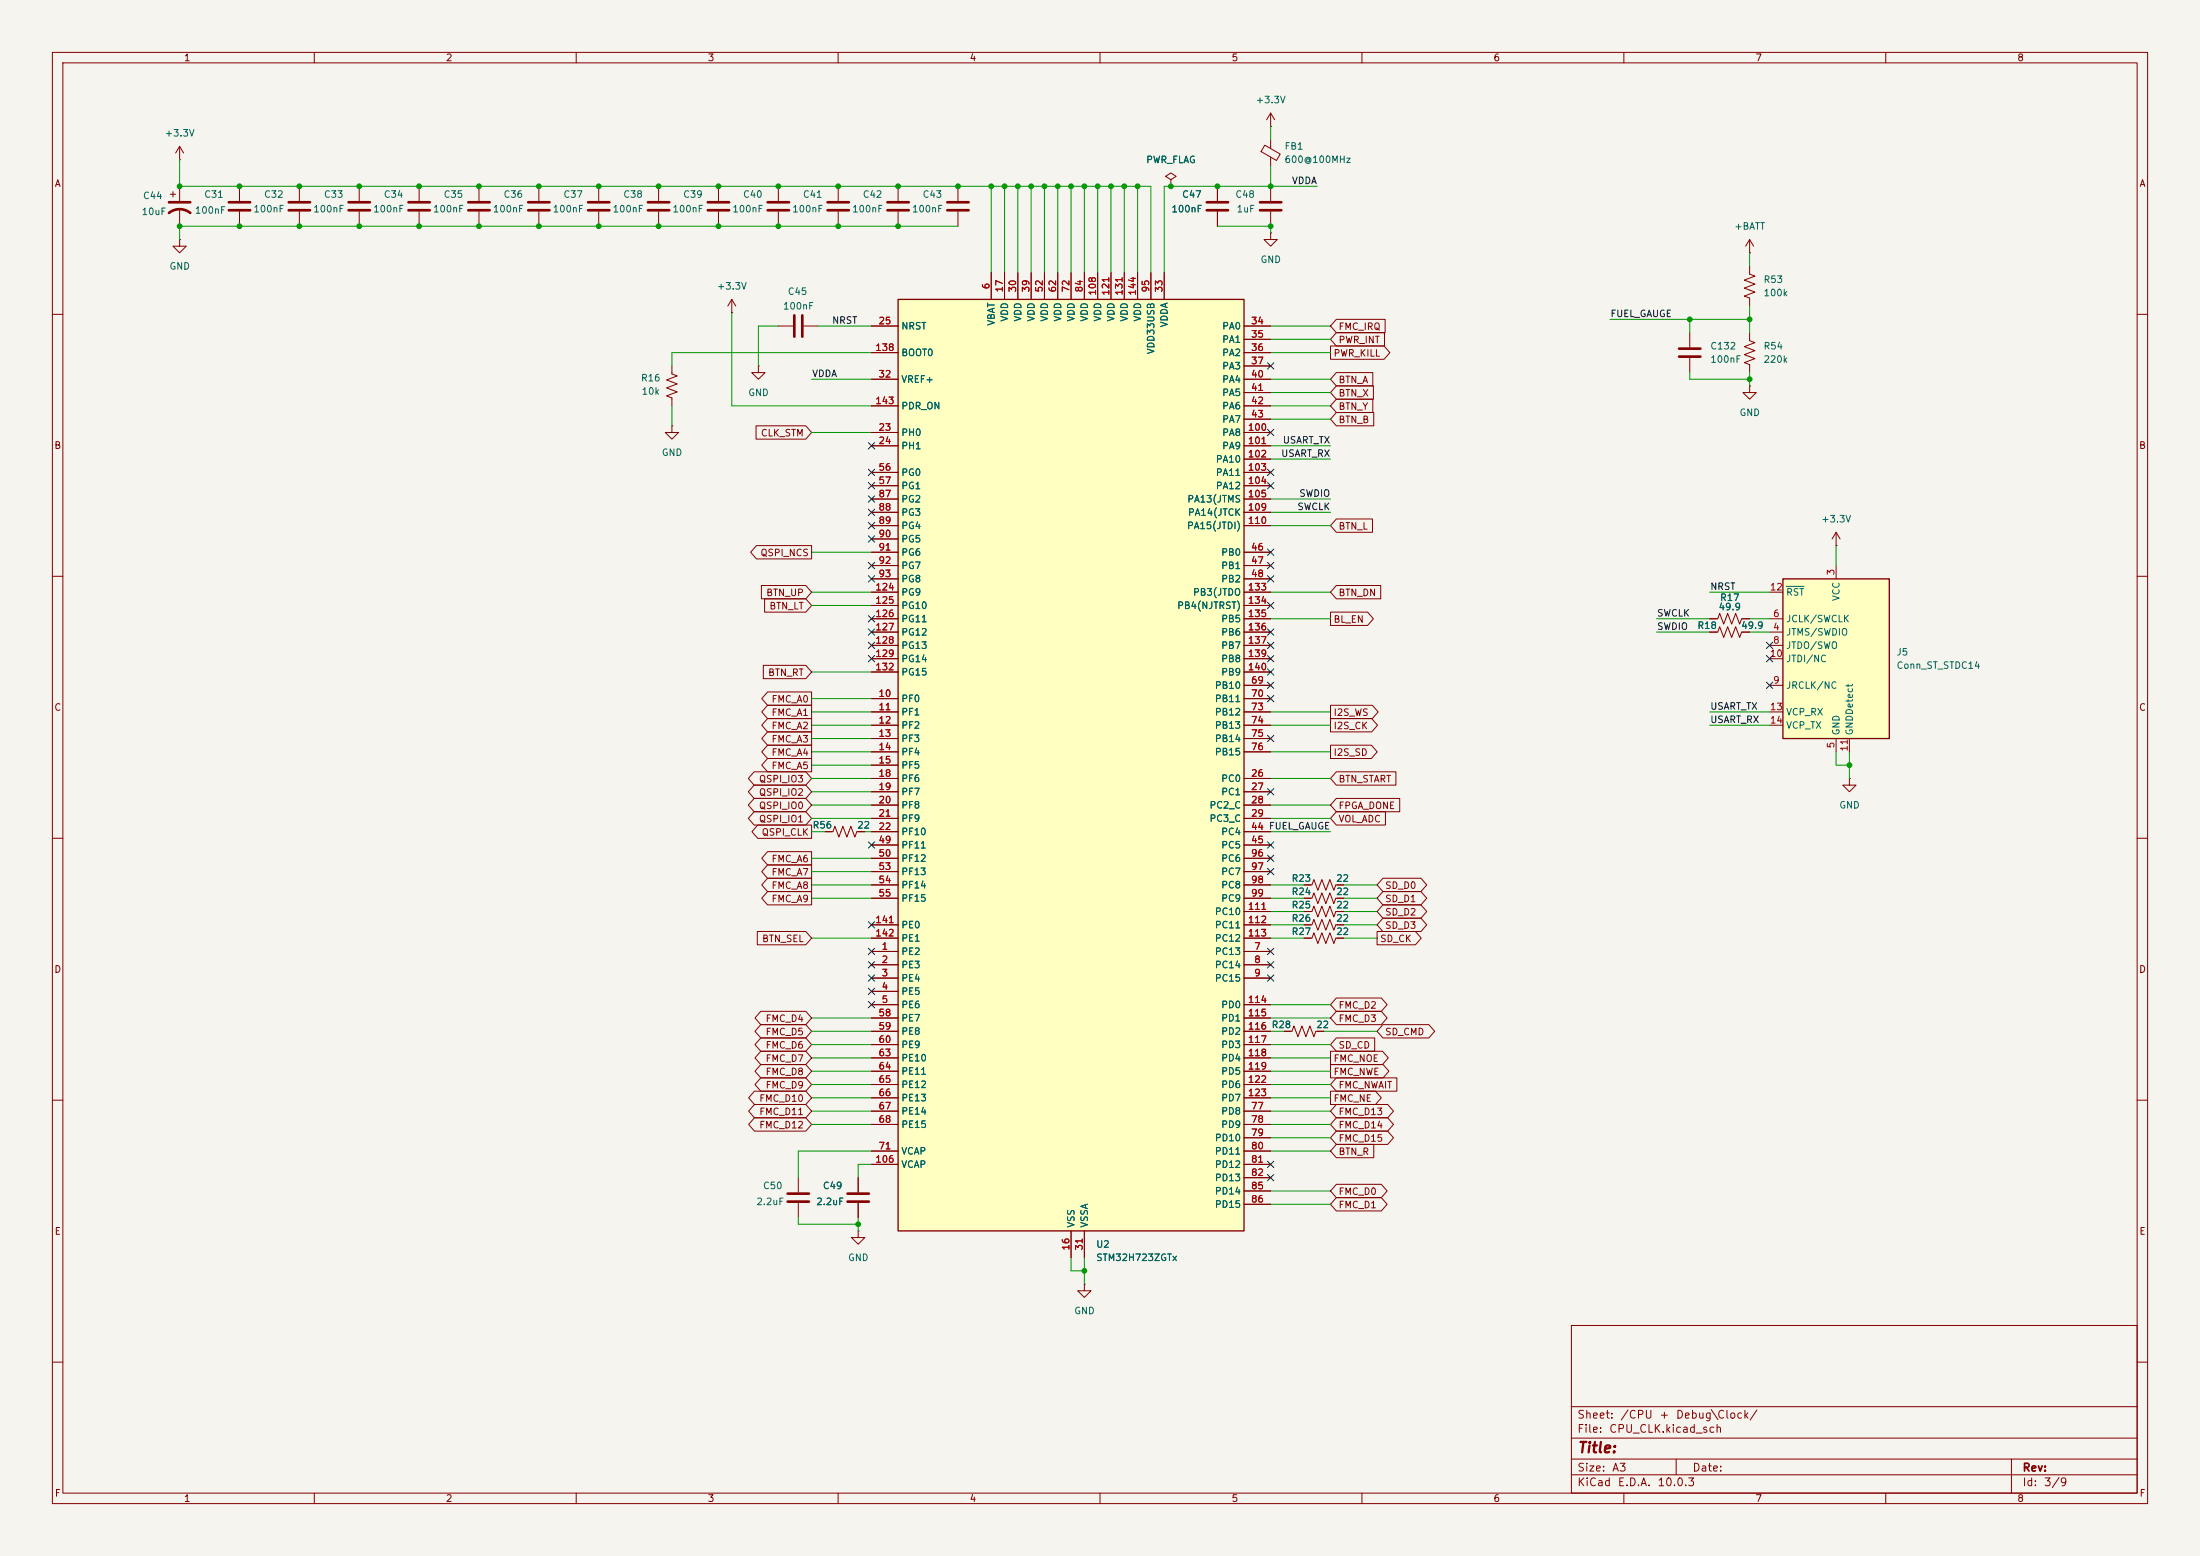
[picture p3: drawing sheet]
<svg xmlns="http://www.w3.org/2000/svg" width="420mm" height="297mm" viewBox="0 0 420 297" stroke-linecap="round" stroke-linejoin="round" font-family="sans-serif">
<path d="M0 0h420v297h-420z" fill="#f5f4ef" stroke="#f5f4ef" stroke-width=".19"/>
<g fill="none" stroke="#840000" stroke-width=".19">
<path d="M10 10h400v277h-400zM12 12h396v273h-396zM60 10v2M110 10v2M160 10v2M210 10v2M260 10v2M310 10v2M360 10v2M45.7 35.6v2.8M68.6 35.6v2.8M91.4 35.6v2.8"/>
<path d="M102.9 35.6v2.8M114.3 35.6v2.8M125.7 35.6v2.8M137.2 35.6v2.8M171.4 35.6v2.8M182.9 35.6v2.8M223.5 34.3l1-.6-1-.7-1 .7 1 .6v1.3M223.5 35.6h.1M232.4 35.6v2.8M241.5 27.7l2.9 1.7-.7 1.2-3-1.7zM242.6 26.7v1.6M242.6 30v1.8"/>
<path d="M242.6 35.6v2.8M45.7 40.4v2.8M68.6 40.4v2.8M91.4 40.4v2.8M102.9 40.4v2.8M114.3 40.4v2.8M125.7 40.4v2.8M137.2 40.4v2.8M139.7 59.7h.1M139.7 57.2l-.8 1.2M139.7 57.2l.8 1.2M139.7 57.2v2.5"/>
<path d="M171.4 40.4v2.8M182.9 40.4v2.8M232.4 40.4v2.8M242.6 44.5v1.2h1.2l-1.2 1.3-1.3-1.3h1.3M242.6 44.5h.1M242.6 40.4v2.8M334 50.8v1.5l1 .4-2 .8 2 .7-2 .8 2 .8-2 .7 1 .4v1.5M334 48.3h.1M334 45.7v2.6M334 45.7l-.8 1.3M334 45.7l.8 1.3M10 60h2"/>
<path d="M144.8 69.9v1.2h1.2l-1.2 1.3-1.3-1.3h1.3M144.8 69.9h.1M148.6 62.2h2.8M153.4 62.2h2.8M322.6 63.5v2.8M322.6 68.3v2.8M334 63.5v1.5l1 .4-2 .8 2 .7-2 .8 2 .8-2 .7 1 .4v1.5M334 73.7v1.2h1.3l-1.3 1.3-1.3-1.3h1.3M334 73.7h.1M408 60h2M10 110h2M408 110h2"/>
<path d="M10 160h2M157.5 158.8h1.5l.4-1.1 .7 2.1 .8-2.1 .8 2.1 .7-2.1 .8 2.1 .4-1h1.5M408 160h2M248.9 171.5h1.5l.4-1.1 .8 2.1 .7-2.1 .8 2.1 .8-2.1 .7 2.1 .4-1h1.5M248.9 179.1h1.5l.4-1 .8 2 .7-2 .8 2 .8-2 .7 2 .4-1h1.5M248.9 174h1.5l.4-1 .8 2 .7-2 .8 2 .8-2 .7 2 .4-1h1.5M248.9 168.9h1.5l.4-1 .8 2 .7-2 .8 2 .8-2 .7 2 .4-1h1.5M245.1 196.9h1.5l.4-1.1 .8 2.1 .7-2.1 .8 2.1 .8-2.1 .7 2.1 .4-1h1.5M10 210h2M408 210h2M300 253h108v32h-108zM10 260h2"/>
<path d="M300 278.5h108M300 274.5h108M300 268.5h108M320 278.5v3M384 278.5v6.5M408 260h2M60 285v2M110 285v2M160 285v2M210 285v2M260 285v2M300 281.5h108"/>
<path d="M310 285v2M360 285v2"/>
</g>
<g fill="none" stroke="#840000" stroke-width=".51">
<path d="M43.7 38.6h4.1M66.5 38.6h4.1M89.4 38.6h4.1M100.8 38.6h4.1M112.3 38.6h4M123.7 38.6h4.1M135.1 38.6h4.1M169.4 38.6h4.1M180.8 38.6h4.1M230.4 38.6h4M240.5 38.6h4.1M43.7 40.1h4.1"/>
<path d="M66.5 40.1h4.1M89.4 40.1h4.1M100.8 40.1h4.1M112.3 40.1h4M123.7 40.1h4.1M135.1 40.1h4.1M169.4 40.1h4.1M180.8 40.1h4.1M230.4 40.1h4M240.5 40.1h4.1M151.6 60.2v4.1M153.2 60.2v4.1"/>
<path d="M320.5 66.5h4.1M320.5 68.1h4.1"/>
</g>
<path d="M171.4 57.2h66.1v177.7h-66.1z" fill="#ffffc2"/>
<path d="M171.4 57.2h66.1v177.7h-66.1z" fill="none" stroke="#840000" stroke-width=".25"/>
<g fill="none" stroke="#840000" stroke-width=".19">
<path d="M34.3 30.5h.1M34.3 27.9l-.8 1.3M34.3 27.9l.8 1.3M34.3 27.9v2.6M57.1 35.6v2.8M148.6 35.6v2.8M160 35.6v2.8M57.1 40.4v2.8M148.6 40.4v2.8M160 40.4v2.8M189.2 52.1v5.1M191.8 52.1v5.1"/>
<path d="M194.3 52.1v5.1M196.8 52.1v5.1M199.4 52.1v5.1M201.9 52.1v5.1M204.5 52.1v5.1M207 52.1v5.1M209.5 52.1v5.1M212.1 52.1v5.1M214.6 52.1v5.1M217.2 52.1v5.1M219.7 52.1v5.1M222.2 52.1v5.1"/>
<path d="M166.4 62.2h5M166.4 72.4h5M166.4 67.3h5M166.4 77.5h5M237.5 62.2h5.1M237.5 72.4h5.1M237.5 64.8h5.1M237.5 67.3h5.1M237.5 69.9h5.1M237.5 74.9h5.1M237.5 77.5h5.1M128.3 81.3v1.3h1.2l-1.2 1.2-1.3-1.2h1.3"/>
<path d="M128.3 81.3h.1M166.4 82.6h5M166.4 85.1h5M166.4 90.2h5M166.4 92.7h5M166.4 95.3h5M166.4 97.8h5M237.5 82.6h5.1M237.5 85.1h5.1M237.5 80h5.1M237.5 90.2h5.1M237.5 92.7h5.1"/>
<path d="M237.5 95.3h5.1M237.5 97.8h5.1M237.5 87.6h5.1M166.4 105.4h5M166.4 108h5M166.4 110.5h5M166.4 100.3h5M166.4 102.9h5M166.4 113h5M166.4 115.6h5M166.4 118.1h5M237.5 105.4h5.1"/>
<path d="M237.5 108h5.1M237.5 110.5h5.1M237.5 100.3h5.1M237.5 113h5.1M237.5 115.6h5.1M237.5 118.1h5.1M166.4 133.4h5M166.4 135.9h5M166.4 138.4h5M166.4 120.7h5M166.4 123.2h5M166.4 125.7h5"/>
<path d="M166.4 128.3h5M237.5 133.4h5.1M237.5 135.9h5.1M237.5 138.4h5.1M237.5 130.8h5.1M237.5 120.7h5.1M237.5 123.2h5.1M237.5 125.7h5.1M237.5 128.3h5.1M166.4 141h5M166.4 143.5h5M166.4 146.1h5"/>
<path d="M166.4 148.6h5M166.4 151.1h5M166.4 153.7h5M166.4 156.2h5M166.4 158.8h5M237.5 141h5.1M237.5 143.5h5.1M237.5 148.6h5.1M237.5 151.1h5.1M237.5 153.7h5.1M237.5 156.2h5.1M237.5 158.8h5.1"/>
<path d="M353.1 148.6v1.3h1.2l-1.2 1.2-1.3-1.2h1.3M353.1 148.6h.1M166.4 161.3h5M166.4 163.8h5M166.4 166.4h5M166.4 168.9h5M166.4 171.5h5M166.4 176.5h5M166.4 179.1h5M237.5 161.3h5.1M237.5 163.8h5.1M237.5 166.4h5.1"/>
<path d="M237.5 168.9h5.1M237.5 171.5h5.1M237.5 174h5.1M237.5 176.5h5.1M237.5 179.1h5.1M166.4 181.6h5M166.4 184.2h5M166.4 186.7h5M166.4 189.2h5M166.4 191.8h5M166.4 194.3h5M166.4 196.9h5"/>
<path d="M166.4 199.4h5M237.5 181.6h5.1M237.5 184.2h5.1M237.5 186.7h5.1M237.5 191.8h5.1M237.5 194.3h5.1M237.5 196.9h5.1M237.5 199.4h5.1M166.4 201.9h5M166.4 204.5h5M166.4 207h5M166.4 209.6h5"/>
<path d="M166.4 212.1h5M166.4 214.6h5M166.4 219.7h5M237.5 201.9h5.1M237.5 204.5h5.1M237.5 207h5.1M237.5 209.6h5.1M237.5 212.1h5.1M237.5 214.6h5.1M237.5 219.7h5.1M237.5 217.2h5.1M166.4 222.2h5"/>
<path d="M204.5 234.9v5.1M207 234.9v5.1M237.5 222.2h5.1M237.5 224.8h5.1M237.5 227.3h5.1M237.5 229.9h5.1"/>
</g>
<path d="M55.1 38.6h4.1M146.6 38.6h4M158 38.6h4.1M55.1 40.1h4.1M146.6 40.1h4M158 40.1h4.1" fill="none" stroke="#840000" stroke-width=".51"/>
<path d="M340.4 110.5h20.3v30.5h-20.3z" fill="#ffffc2"/>
<path d="M340.4 110.5h20.3v30.5h-20.3z" fill="none" stroke="#840000" stroke-width=".25"/>
<g fill="none" stroke="#840000" stroke-width=".19">
<path d="M32.5 37.1h1M33 36.6v1M34.3 35.6v2.8M34.3 39.9v3.3M80 35.6v2.8M223.5 35.6h.1M232.4 35.6v2.8M242.6 24.1h.1M242.6 21.6l-.8 1.3M242.6 21.6l.7 1.3M242.6 21.6v2.5M34.3 45.7v1.3h1.3l-1.3 1.3-1.3-1.3h1.3"/>
<path d="M34.3 45.7h.1M80 40.4v2.8M189.2 52.1v5.1M191.8 52.1v5.1M194.3 52.1v5.1M196.8 52.1v5.1M199.4 52.1v5.1M201.9 52.1v5.1M204.5 52.1v5.1M207 52.1v5.1M209.5 52.1v5.1M212.1 52.1v5.1"/>
<path d="M214.6 52.1v5.1M217.2 52.1v5.1M219.7 52.1v5.1M222.2 52.1v5.1M232.4 40.4v2.8M128.3 69.9v1.5l1 .4-2 .7 2 .8-2 .7 2 .8-2 .8 1 .3v1.6M166.4 62.2h5M166.4 72.4h5M166.4 67.3h5M166.4 77.5h5M237.5 62.2h5.1M237.5 72.4h5.1"/>
<path d="M237.5 64.8h5.1M237.5 67.3h5.1M237.5 69.9h5.1M237.5 74.9h5.1M237.5 77.5h5.1M254 66h10.2l1.1 1.3-1.1 1.3h-10.2zM255.1 71.1h7v2.6h-7l-1.1-1.3zM255.1 63.5h9.2v2.5h-9.2l-1.1-1.2zM255.1 61h9.3v2.5h-9.3l-1.1-1.3zM255.1 73.7h7.1v2.5h-7.1l-1.1-1.3zM255.1 78.7h7.2v2.6h-7.2l-1.1-1.3zM255.1 76.2h7v2.5h-7l-1.1-1.2z"/>
<path d="M144.3 81.3h9.5l1.1 1.3-1.1 1.2h-9.5zM166.4 82.6h5M166.4 85.1h5M166.4 90.2h5M166.4 92.7h5M166.4 95.3h5M166.4 97.8h5M237.5 82.6h5.1M237.5 85.1h5.1M237.5 80h5.1M237.5 90.2h5.1M237.5 92.7h5.1"/>
<path d="M237.5 95.3h5.1M237.5 97.8h5.1M237.5 87.6h5.1M255.1 99.1h6.9v2.5h-6.9l-1.1-1.3zM144.4 104.1h10.5v2.6h-10.5l-1.1-1.3zM145.4 111.8h8.4l1.1 1.2-1.1 1.3h-8.4zM146 114.3h7.8l1.1 1.3-1.1 1.2h-7.8zM166.4 118.1h5M166.4 113h5M166.4 105.4h5M166.4 108h5M166.4 110.5h5"/>
<path d="M166.4 100.3h5M166.4 102.9h5M166.4 115.6h5M237.5 118.1h5.1M237.5 113h5.1M237.5 105.4h5.1M237.5 108h5.1M237.5 110.5h5.1M237.5 100.3h5.1M237.5 115.6h5.1M254 116.8h7.1l1.1 1.3-1.1 1.3h-7.1zM255.1 111.8h8.5v2.5h-8.5l-1.1-1.3z"/>
<path d="M326.4 118.1h1.5l.4-1 .8 2 .7-2 .8 2 .7-2 .8 2 .4-1h1.5M337.8 118.1h2.6M337.8 113h2.6M350.5 104.1h.1M350.5 101.6v2.5M350.5 108v2.5M350.5 101.6l-.7 1.3M350.5 101.6l.8 1.3M145.7 127h8.1l1.1 1.3-1.1 1.2h-8.1zM146.5 132.1h8.4v2.5h-8.4l-1.1-1.2zM146.5 134.6h8.4v2.6h-8.4l-1.1-1.3zM146.5 137.2h8.4v2.5h-8.4l-1.1-1.3z"/>
<path d="M146.5 139.7h8.4v2.5h-8.4l-1.1-1.2zM166.4 120.7h5M166.4 123.2h5M166.4 125.7h5M166.4 135.9h5M166.4 138.4h5M166.4 133.4h5M166.4 128.3h5M237.5 120.7h5.1M237.5 123.2h5.1M237.5 130.8h5.1M237.5 125.7h5.1"/>
<path d="M237.5 135.9h5.1M237.5 138.4h5.1M237.5 133.4h5.1M237.5 128.3h5.1M254 134.6h8l1.1 1.3-1.1 1.3h-8zM254 137.2h7.9l1.1 1.2-1.1 1.3h-7.9zM326.4 120.7h1.5l.4-1.1 .8 2.1 .7-2.1 .8 2.1 .7-2.1 .8 2.1 .4-1h1.5M337.8 120.7h2.6M337.8 123.2h2.6M337.8 130.8h2.6M337.8 125.7h2.6M337.8 135.9h2.6"/>
<path d="M337.8 138.4h2.6M144 154.9h9.8l1.1 1.3-1.1 1.3h-9.8l-1.1-1.3zM144 147.3h9.8l1.1 1.3-1.1 1.3h-9.8l-1.1-1.3zM144 152.4h9.8l1.1 1.3-1.1 1.2h-9.8l-1.1-1.2zM144 149.9h9.8l1.1 1.2-1.1 1.3h-9.8l-1.1-1.3zM144.7 157.5h10.2v2.5h-10.2l-1.2-1.2zM146.5 144.8h8.4v2.5h-8.4l-1.1-1.2zM146.5 142.2h8.4v2.6h-8.4l-1.1-1.3zM157.5 158.8h1.2M163.8 158.8h1.3M166.4 158.8h5M166.4 141h5"/>
<path d="M166.4 143.5h5M166.4 146.1h5M166.4 148.6h5M166.4 151.1h5M166.4 153.7h5M166.4 156.2h5M237.5 158.8h5.1M237.5 141h5.1M237.5 143.5h5.1M237.5 148.6h5.1M237.5 151.1h5.1M237.5 153.7h5.1"/>
<path d="M237.5 156.2h5.1M254 142.2h7.8l1.1 1.3-1.1 1.3h-7.8zM255.1 152.4h12.1v2.5h-12.1l-1.1-1.2zM255.1 147.3h11.4v2.6h-11.4l-1.1-1.3zM255.1 154.9h9.4v2.6h-9.4l-1.1-1.3zM350.5 141v2.5M353.1 141v2.5M144.6 177.8h9.2l1.1 1.3-1.1 1.2h-9.2zM146.5 162.6h8.4v2.5h-8.4l-1.1-1.3zM146.5 165.1h8.4v2.5h-8.4l-1.1-1.2zM146.5 167.6h8.4v2.6h-8.4l-1.1-1.3zM146.5 170.2h8.4v2.5h-8.4l-1.1-1.2z"/>
<path d="M166.4 176.5h5M166.4 179.1h5M166.4 168.9h5M166.4 171.5h5M166.4 161.3h5M166.4 163.8h5M166.4 166.4h5M237.5 176.5h5.1M237.5 179.1h5.1M237.5 168.9h5.1M237.5 174h5.1M237.5 171.5h5.1"/>
<path d="M237.5 161.3h5.1M237.5 163.8h5.1M237.5 166.4h5.1M248.9 176.5h1.5l.4-1 .8 2 .7-2 .8 2 .8-2 .7 2 .4-1h1.5M248.9 179.1h1.3M248.9 168.9h1.3M248.9 174h1.3M248.9 171.5h1.3M255.3 179.1h1.2M255.3 168.9h1.2M255.3 174h1.2M255.3 171.5h1.2"/>
<path d="M262.9 177.8h7.3l1.1 1.3-1.1 1.2h-7.3zM264 167.6h7.3l1.1 1.3-1.1 1.3h-7.3l-1.1-1.3zM264 175.3h7.3l1.1 1.2-1.1 1.3h-7.3l-1.1-1.3zM264 170.2h7.3l1.1 1.3-1.1 1.2h-7.3l-1.1-1.2zM264 172.7h7.3l1.1 1.3-1.1 1.3h-7.3l-1.1-1.3zM145.2 198.1h8.6l1.1 1.3-1.1 1.3h-8.6l-1.1-1.3zM145.2 193h8.6l1.1 1.3-1.1 1.3h-8.6l-1.1-1.3zM145.2 195.6h8.6l1.1 1.3-1.1 1.2h-8.6l-1.1-1.2zM166.4 181.6h5M166.4 184.2h5M166.4 186.7h5M166.4 189.2h5"/>
<path d="M166.4 191.8h5M166.4 194.3h5M166.4 196.9h5M166.4 199.4h5M237.5 181.6h5.1M237.5 184.2h5.1M237.5 186.7h5.1M237.5 191.8h5.1M237.5 194.3h5.1M237.5 196.9h5.1M237.5 199.4h5.1M245.1 196.9h1.3"/>
<path d="M251.5 196.9h1.2M255.1 190.5h8.6l1.1 1.3-1.1 1.2h-8.6l-1.1-1.2zM255.1 193h8.6l1.1 1.3-1.1 1.3h-8.6l-1.1-1.3zM255.1 198.1h7.3v2.6h-7.3l-1.1-1.3zM264 195.6h8.8l1.1 1.3-1.1 1.2h-8.8l-1.1-1.2zM144 210.8h9.8l1.1 1.3-1.1 1.3h-9.8l-1.1-1.3zM144 208.3h9.8l1.1 1.3-1.1 1.2h-9.8l-1.1-1.2zM144 213.4h9.8l1.1 1.2-1.1 1.3h-9.8l-1.1-1.3zM145.2 200.7h8.6l1.1 1.2-1.1 1.3h-8.6l-1.1-1.3zM145.2 203.2h8.6l1.1 1.3-1.1 1.2h-8.6l-1.1-1.2zM145.2 205.7h8.6l1.1 1.3-1.1 1.3h-8.6l-1.1-1.3zM166.4 201.9h5"/>
<path d="M166.4 204.5h5M166.4 207h5M166.4 209.6h5M166.4 212.1h5M166.4 214.6h5M166.4 219.7h5M237.5 201.9h5.1M237.5 204.5h5.1M237.5 207h5.1M237.5 209.6h5.1M237.5 212.1h5.1M237.5 214.6h5.1"/>
<path d="M237.5 219.7h5.1M237.5 217.2h5.1M254 203.2h10l1.2 1.3-1.2 1.2h-10zM254 200.7h9.9l1.1 1.2-1.1 1.3h-9.9zM254 208.3h8.6l1.1 1.3-1.1 1.2h-8.6zM255.1 218.4h7.2v2.6h-7.2l-1.1-1.3zM255.1 205.7h11.6v2.6h-11.6l-1.1-1.3zM255.1 215.9h9.8l1.1 1.3-1.1 1.2h-9.8l-1.1-1.2zM255.1 213.4h9.8l1.1 1.2-1.1 1.3h-9.8l-1.1-1.3zM255.1 210.8h9.8l1.1 1.3-1.1 1.3h-9.8l-1.1-1.3zM152.4 224.8v2.8M152.4 229.6v2.8"/>
<path d="M163.8 234.9v1.3h1.3l-1.3 1.3-1.2-1.3h1.2M163.8 234.9h.1M163.8 224.8v2.8M163.8 229.6v2.8M166.4 222.2h5M204.5 234.9v5.1M207 234.9v5.1M237.5 222.2h5.1M237.5 224.8h5.1M237.5 227.3h5.1M237.5 229.9h5.1M255.1 228.6h8.6l1.1 1.3-1.1 1.2h-8.6l-1.1-1.2z"/>
<path d="M255.1 226.1h8.6l1.1 1.2-1.1 1.3h-8.6l-1.1-1.3zM207 245.1v1.3h1.3l-1.3 1.2-1.3-1.2h1.3M207 245.1h.1"/>
</g>
<path d="M341 111.9h3.4" fill="none" stroke="#006464" stroke-width=".19"/>
<path d="M32.3 38.6h4M78 38.6h4M32.3 40.6a3.3 3.3 0 0 1 4 0M78 40.1h4M150.4 227.8h4M150.4 229.4h4M161.8 227.8h4.1M161.8 229.4h4.1" fill="none" stroke="#840000" stroke-width=".51"/>
<g fill="none" stroke="#009600" stroke-width=".19">
<path d="M34.3 30.5v5.1h185.4v16.5M189.2 35.6v16.5M191.8 35.6v16.5M194.3 35.6v16.5M196.8 35.6v16.5M199.4 35.6v16.5M201.9 35.6v16.5M204.5 35.6v16.5M207 35.6v16.5M209.5 35.6v16.5M212.1 35.6v16.5M214.6 35.6v16.5"/>
<path d="M217.2 35.6v16.5M242.6 24.1v2.6M242.6 31.8v3.8M251.5 35.6h-29.3v16.5M139.7 59.7v17.8h26.7M182.9 43.2h-148.6v2.5M232.4 43.2h10.2v1.3M334 48.3v2.5M334 58.4v5.1M128.3 77.5v3.8M148.6 62.2h-3.8v7.7M154.9 72.4h11.5"/>
<path d="M156.2 62.2h10.2M166.4 67.3h-38.1v2.6M242.6 77.5h11.4M242.6 62.2h11.4M242.6 72.4h11.4M242.6 74.9h11.4M242.6 67.3h11.4M242.6 64.8h11.4M307.3 61h26.7M322.6 71.1v1.3h11.4M322.6 61v2.5M334 71.1v2.6"/>
<path d="M154.9 82.6h11.5M242.6 80h11.4M242.6 85.1h11.4M242.6 87.6h11.4M242.6 95.3h11.4M242.6 97.8h11.4M154.9 105.4h11.5M154.9 113h11.5M154.9 115.6h11.5M242.6 113h11.4M242.6 118.1h11.4M242.6 100.3h11.4"/>
<path d="M316.2 118.1h10.2M326.4 113h11.4M334 118.1h3.8M350.5 104.1v3.9M154.9 133.4h11.5M154.9 135.9h11.5M154.9 138.4h11.5M154.9 128.3h11.5M242.6 135.9h11.4M242.6 138.4h11.4M316.2 120.7h10.2M326.4 135.9h11.4"/>
<path d="M326.4 138.4h11.4M334 120.7h3.8M154.9 158.8h2.6M154.9 148.6h11.5M154.9 146.1h11.5M154.9 143.5h11.5M154.9 141h11.5M154.9 151.1h11.5M154.9 156.2h11.5M154.9 153.7h11.5M165.1 158.8h1.3M242.6 158.8h11.4"/>
<path d="M242.6 148.6h11.4M242.6 143.5h11.4M242.6 156.2h11.4M242.6 153.7h11.4M350.5 143.5v2.6h2.6M353.1 143.5v5.1M154.9 168.9h11.5M154.9 163.8h11.5M154.9 166.4h11.5M154.9 179.1h11.5M154.9 171.5h11.5M242.6 168.9h6.3"/>
<path d="M242.6 176.5h6.3M242.6 179.1h6.3M242.6 171.5h6.3M242.6 174h6.3M256.5 168.9h6.4M256.5 176.5h6.4M256.5 179.1h6.4M256.5 171.5h6.4M256.5 174h6.4M154.9 196.9h11.5M154.9 194.3h11.5M154.9 199.4h11.5"/>
<path d="M242.6 196.9h2.5M242.6 194.3h11.4M242.6 199.4h11.4M242.6 191.8h11.4M252.7 196.9h10.2M154.9 204.5h11.5M154.9 207h11.5M154.9 201.9h11.5M154.9 212.1h11.5M154.9 209.6h11.5M154.9 214.6h11.5M166.4 219.7h-14v5.1"/>
<path d="M242.6 204.5h11.4M242.6 207h11.4M242.6 201.9h11.4M242.6 212.1h11.4M242.6 209.6h11.4M242.6 219.7h11.4M242.6 214.6h11.4M242.6 217.2h11.4M152.4 232.4v1.3h11.4M163.8 232.4v2.5M166.4 222.2h-2.6v2.6M242.6 227.3h11.4"/>
<path d="M242.6 229.9h11.4M204.5 240v2.6h2.5M207 240v5.1"/>
</g>
<g fill="none" stroke="#000084" stroke-width=".19">
<path d="M242 69.2l1.2 1.3M243.2 69.2l-1.2 1.3M165.8 89.6l1.2 1.2M165.8 97.2l1.2 1.2M165.8 99.7l1.2 1.2M165.8 94.6l1.2 1.3M165.8 84.5l1.2 1.2M165.8 92.1l1.2 1.2M167 89.6l-1.2 1.2M167 97.2l-1.2 1.2M167 99.7l-1.2 1.2M167 94.6l-1.2 1.3"/>
<path d="M167 84.5l-1.2 1.2M167 92.1l-1.2 1.2M242 81.9l1.2 1.3M242 89.6l1.2 1.2M242 92.1l1.2 1.2M243.2 81.9l-1.2 1.3M243.2 89.6l-1.2 1.2M243.2 92.1l-1.2 1.2M165.8 107.3l1.2 1.3M165.8 109.9l1.2 1.2M165.8 117.5l1.2 1.2M165.8 102.3l1.2 1.2"/>
<path d="M167 107.3l-1.2 1.3M167 109.9l-1.2 1.2M167 117.5l-1.2 1.2M167 102.3l-1.2 1.2M242 107.3l1.2 1.3M242 115l1.2 1.2M242 104.8l1.2 1.2M242 109.9l1.2 1.2M243.2 107.3l-1.2 1.3M243.2 115l-1.2 1.2M243.2 104.8l-1.2 1.2M243.2 109.9l-1.2 1.2"/>
<path d="M165.8 120l1.2 1.3M165.8 122.6l1.2 1.2M165.8 125.1l1.2 1.2M167 120l-1.2 1.3M167 122.6l-1.2 1.2M167 125.1l-1.2 1.2M242 122.6l1.2 1.2M242 120l1.2 1.3M242 130.2l1.2 1.2M242 127.7l1.2 1.2M242 132.7l1.2 1.3M242 125.1l1.2 1.2"/>
<path d="M243.2 122.6l-1.2 1.2M243.2 120l-1.2 1.3M243.2 130.2l-1.2 1.2M243.2 127.7l-1.2 1.2M243.2 132.7l-1.2 1.3M243.2 125.1l-1.2 1.2M337.2 130.2l1.2 1.2M337.2 125.1l1.2 1.2M337.2 122.6l1.2 1.2M338.4 130.2l-1.2 1.2M338.4 125.1l-1.2 1.2M338.4 122.6l-1.2 1.2"/>
<path d="M242 150.5l1.2 1.2M242 140.4l1.2 1.2M243.2 150.5l-1.2 1.2M243.2 140.4l-1.2 1.2M165.8 175.9l1.2 1.2M165.8 160.7l1.2 1.2M167 175.9l-1.2 1.2M167 160.7l-1.2 1.2M242 160.7l1.2 1.2M242 163.2l1.2 1.2M242 165.8l1.2 1.2M243.2 160.7l-1.2 1.2"/>
<path d="M243.2 163.2l-1.2 1.2M243.2 165.8l-1.2 1.2M165.8 183.5l1.2 1.3M165.8 181l1.2 1.2M165.8 188.6l1.2 1.2M165.8 186.1l1.2 1.2M165.8 191.2l1.2 1.2M167 181l-1.2 1.2M167 183.5l-1.2 1.3M167 188.6l-1.2 1.2M167 186.1l-1.2 1.2M167 191.2l-1.2 1.2"/>
<path d="M242 186.1l1.2 1.2M242 183.5l1.2 1.3M242 181l1.2 1.2M243.2 186.1l-1.2 1.2M243.2 183.5l-1.2 1.3M243.2 181l-1.2 1.2M242 224.2l1.2 1.2M242 221.6l1.2 1.3M243.2 224.2l-1.2 1.2M243.2 221.6l-1.2 1.3"/>
</g>
<g fill="#009600" stroke="#009600" stroke-width=".19">
<circle cx="199.4" cy="35.6" r=".46"/>
<circle cx="196.8" cy="35.6" r=".46"/>
<circle cx="194.3" cy="35.6" r=".46"/>
<circle cx="191.8" cy="35.6" r=".46"/>
<circle cx="189.2" cy="35.6" r=".46"/>
<circle cx="182.9" cy="35.6" r=".46"/>
<circle cx="171.4" cy="35.6" r=".46"/>
<circle cx="171.4" cy="43.2" r=".46"/>
<circle cx="160" cy="35.6" r=".46"/>
<circle cx="160" cy="43.2" r=".46"/>
<circle cx="102.9" cy="43.2" r=".46"/>
<circle cx="102.9" cy="35.6" r=".46"/>
<circle cx="114.3" cy="35.6" r=".46"/>
<circle cx="137.2" cy="35.6" r=".46"/>
<circle cx="125.7" cy="35.6" r=".46"/>
<circle cx="114.3" cy="43.2" r=".46"/>
<circle cx="148.6" cy="35.6" r=".46"/>
<circle cx="148.6" cy="43.2" r=".46"/>
<circle cx="137.2" cy="43.2" r=".46"/>
<circle cx="125.7" cy="43.2" r=".46"/>
<circle cx="57.1" cy="43.2" r=".46"/>
<circle cx="68.6" cy="43.2" r=".46"/>
<circle cx="45.7" cy="43.2" r=".46"/>
<circle cx="57.1" cy="35.6" r=".46"/>
<circle cx="45.7" cy="35.6" r=".46"/>
<circle cx="91.4" cy="43.2" r=".46"/>
<circle cx="91.4" cy="35.6" r=".46"/>
<circle cx="68.6" cy="35.6" r=".46"/>
<circle cx="80" cy="43.2" r=".46"/>
<circle cx="80" cy="35.6" r=".46"/>
<circle cx="34.3" cy="43.2" r=".46"/>
<circle cx="34.3" cy="35.6" r=".46"/>
<circle cx="242.6" cy="43.2" r=".46"/>
<circle cx="223.5" cy="35.6" r=".46"/>
<circle cx="242.6" cy="35.6" r=".46"/>
<circle cx="217.2" cy="35.6" r=".46"/>
<circle cx="232.4" cy="35.6" r=".46"/>
<circle cx="212.1" cy="35.6" r=".46"/>
<circle cx="207" cy="35.6" r=".46"/>
<circle cx="209.5" cy="35.6" r=".46"/>
<circle cx="204.5" cy="35.6" r=".46"/>
<circle cx="201.9" cy="35.6" r=".46"/>
<circle cx="214.6" cy="35.6" r=".46"/>
<circle cx="334" cy="61" r=".46"/>
<circle cx="353.1" cy="146.1" r=".46"/>
<circle cx="334" cy="72.4" r=".46"/>
<circle cx="322.6" cy="61" r=".46"/>
<circle cx="163.8" cy="233.7" r=".46"/>
<circle cx="207" cy="242.6" r=".46"/>
</g>
<text font-size="2" fill="#840000" x="301" y="277.8">Title:</text>
<g font-size="1.5" fill="#840000">
<text x="301" y="273.8">File:</text>
<text x="301" y="271.1">Sheet:</text>
<text x="307.1" y="273.8">CPU_CLK.kicad_sch</text>
<text x="309.2" y="271.1">/CPU</text>
<text x="316.7" y="271.1">+</text>
<text x="319.8" y="271.1">Debug\Clock/</text>
<text x="301" y="281.2">Size:</text>
<text x="307.6" y="281.2">A3</text>
<text x="323" y="281.2">Date:</text>
<text x="386" y="281.2">Rev:</text>
<text x="301" y="284">KiCad</text>
<text x="308.7" y="284">E.D.A.</text>
<text x="316.3" y="284">10.0.3</text>
<text x="386" y="284">Id:</text>
<text x="390.1" y="284">3/9</text>
</g>
<g font-size="1.3" fill="#840000">
<text x="35" y="12">1</text>
<text x="85" y="12">2</text>
<text x="135" y="12">3</text>
<text x="185" y="12">4</text>
<text x="235" y="12">5</text>
<text x="285" y="12">6</text>
<text x="335" y="12">7</text>
<text x="385" y="12">8</text>
<text x="10.3" y="36">A</text>
<text x="408.3" y="36">A</text>
<text x="255.4" y="65.8">PWR_INT</text>
<text x="255.4" y="63.3">FMC_IRQ</text>
<text x="254.5" y="68.4">PWR_KILL</text>
<text x="255.4" y="73.5">BTN_A</text>
<text x="255.4" y="76">BTN_X</text>
<text x="145.1" y="83.6">CLK_STM</text>
<text x="255.4" y="81.1">BTN_B</text>
<text x="255.4" y="78.5">BTN_Y</text>
<text x="10.3" y="86">B</text>
<text x="408.2" y="86">B</text>
<text x="255.4" y="101.4">BTN_L</text>
<text x="145.1" y="106.5">QSPI_NCS</text>
<text x="146.2" y="114.1">BTN_UP</text>
<text x="146.8" y="116.6">BTN_LT</text>
<text x="254.5" y="119.2">BL_EN</text>
<text x="255.4" y="114.1">BTN_DN</text>
<text x="146.5" y="129.3">BTN_RT</text>
<text x="10.3" y="136">C</text>
<text x="147.2" y="134.4">FMC_A0</text>
<text x="147.2" y="137">FMC_A1</text>
<text x="254.5" y="137">I2S_WS</text>
<text x="408.2" y="136">C</text>
<text x="147.2" y="139.5">FMC_A2</text>
<text x="147.2" y="142">FMC_A3</text>
<text x="254.5" y="139.5">I2S_CK</text>
<text x="144.8" y="149.7">QSPI_IO3</text>
<text x="147.2" y="147.1">FMC_A5</text>
<text x="147.2" y="144.6">FMC_A4</text>
<text x="254.5" y="144.6">I2S_SD</text>
<text x="255.4" y="149.7">BTN_START</text>
<text x="144.8" y="154.7">QSPI_IO0</text>
<text x="144.8" y="152.2">QSPI_IO2</text>
<text x="255.4" y="154.7">FPGA_DONE</text>
<text x="144.8" y="157.3">QSPI_IO1</text>
<text x="145.3" y="159.8">QSPI_CLK</text>
<text x="255.4" y="157.3">VOL_ADC</text>
<text x="147.2" y="164.9">FMC_A6</text>
<text x="147.2" y="167.4">FMC_A7</text>
<text x="147.2" y="170">FMC_A8</text>
<text x="147.2" y="172.5">FMC_A9</text>
<text x="264.3" y="170">SD_D0</text>
<text x="264.3" y="172.5">SD_D1</text>
<text x="264.3" y="177.6">SD_D3</text>
<text x="264.3" y="175.1">SD_D2</text>
<text x="10.3" y="186">D</text>
<text x="145.4" y="180.1">BTN_SEL</text>
<text x="263.4" y="180.1">SD_CK</text>
<text x="408.2" y="186">D</text>
<text x="146.1" y="195.4">FMC_D4</text>
<text x="146.1" y="197.9">FMC_D5</text>
<text x="255.4" y="192.8">FMC_D2</text>
<text x="255.4" y="195.4">FMC_D3</text>
<text x="264.3" y="197.9">SD_CMD</text>
<text x="146.1" y="200.5">FMC_D6</text>
<text x="146.1" y="203">FMC_D7</text>
<text x="254.5" y="203">FMC_NOE</text>
<text x="255.4" y="200.5">SD_CD</text>
<text x="146.1" y="205.5">FMC_D8</text>
<text x="146.1" y="208.1">FMC_D9</text>
<text x="254.5" y="205.5">FMC_NWE</text>
<text x="255.4" y="208.1">FMC_NWAIT</text>
<text x="144.8" y="213.2">FMC_D11</text>
<text x="144.8" y="210.6">FMC_D10</text>
<text x="144.8" y="215.7">FMC_D12</text>
<text x="254.5" y="210.6">FMC_NE</text>
<text x="255.4" y="215.7">FMC_D14</text>
<text x="255.4" y="213.2">FMC_D13</text>
<text x="255.4" y="220.8">BTN_R</text>
<text x="255.4" y="218.2">FMC_D15</text>
<text x="255.4" y="230.9">FMC_D1</text>
<text x="255.4" y="228.4">FMC_D0</text>
<text x="10.3" y="236">E</text>
<text x="408.3" y="236">E</text>
<text x="10.3" y="286">F</text>
<text x="35" y="287">1</text>
<text x="85" y="287">2</text>
<text x="135" y="287">3</text>
<text x="185" y="287">4</text>
<text x="235" y="287">5</text>
<text x="285" y="287">6</text>
<text x="335" y="287">7</text>
<text x="385" y="287">8</text>
<text x="408.3" y="286">F</text>
</g>
<g font-size="1.3" fill="#006464">
<text x="239.6" y="20">+3.3V</text>
<text x="31.3" y="26.4">+3.3V</text>
<text x="245.1" y="28.9">FB1</text>
<text x="218.7" y="31.5">PWR_FLAG</text>
<text x="245.1" y="31.4">600@100MHz</text>
<text x="26.9" y="41.4">10uF</text>
<text x="27.2" y="38.3">C44</text>
<text x="37.1" y="41.1">100nF</text>
<text x="38.9" y="38.1">C31</text>
<text x="48.3" y="40.8">100nF</text>
<text x="50.3" y="38.1">C32</text>
<text x="59.7" y="40.8">100nF</text>
<text x="61.7" y="38.1">C33</text>
<text x="71.1" y="40.8">100nF</text>
<text x="73.2" y="38.1">C34</text>
<text x="82.6" y="40.8">100nF</text>
<text x="84.6" y="38.1">C35</text>
<text x="94" y="40.8">100nF</text>
<text x="96" y="38.1">C36</text>
<text x="105.4" y="40.8">100nF</text>
<text x="107.5" y="38.1">C37</text>
<text x="116.8" y="40.8">100nF</text>
<text x="118.9" y="38.1">C38</text>
<text x="128.3" y="40.8">100nF</text>
<text x="130.3" y="38.1">C39</text>
<text x="139.7" y="40.8">100nF</text>
<text x="141.7" y="38.1">C40</text>
<text x="151.1" y="40.8">100nF</text>
<text x="153.2" y="38.1">C41</text>
<text x="162.6" y="40.8">100nF</text>
<text x="164.6" y="38.1">C42</text>
<text x="174" y="40.8">100nF</text>
<text x="176" y="38.1">C43</text>
<text x="223.5" y="40.8">100nF</text>
<text x="225.6" y="38.1">C47</text>
<text x="235.7" y="38.1">C48</text>
<text x="236" y="40.8">1uF</text>
<text x="331" y="44.2">+BATT</text>
<text x="32.3" y="51.8">GND</text>
<text x="240.5" y="50.5">GND</text>
<text x="136.8" y="55.6">+3.3V</text>
<text x="149.4" y="59.4">100nF</text>
<text x="150.3" y="56.6">C45</text>
<text x="336.6" y="54.3">R53</text>
<text x="336.6" y="56.9">100k</text>
<text x="172" y="63.2">NRST</text>
<text x="190.2" y="62.3" transform="rotate(-90 190.2 62.3)">VBAT</text>
<text x="192.7" y="61.5" transform="rotate(-90 192.7 61.5)">VDD</text>
<text x="195.3" y="61.5" transform="rotate(-90 195.3 61.5)">VDD</text>
<text x="197.8" y="61.5" transform="rotate(-90 197.8 61.5)">VDD</text>
<text x="200.4" y="61.5" transform="rotate(-90 200.4 61.5)">VDD</text>
<text x="202.9" y="61.5" transform="rotate(-90 202.9 61.5)">VDD</text>
<text x="205.4" y="61.5" transform="rotate(-90 205.4 61.5)">VDD</text>
<text x="208" y="61.5" transform="rotate(-90 208 61.5)">VDD</text>
<text x="210.5" y="61.5" transform="rotate(-90 210.5 61.5)">VDD</text>
<text x="213.1" y="61.5" transform="rotate(-90 213.1 61.5)">VDD</text>
<text x="215.6" y="61.5" transform="rotate(-90 215.6 61.5)">VDD</text>
<text x="218.1" y="61.5" transform="rotate(-90 218.1 61.5)">VDD</text>
<text x="223.2" y="62.6" transform="rotate(-90 223.2 62.6)">VDDA</text>
<text x="233.2" y="63.2">PA0</text>
<text x="233.2" y="65.7">PA1</text>
<text x="172" y="68.3">BOOT0</text>
<text x="220.7" y="67.7" transform="rotate(-90 220.7 67.7)">VDD33USB</text>
<text x="233.2" y="68.3">PA2</text>
<text x="233.2" y="70.8">PA3</text>
<text x="326.4" y="67">C132</text>
<text x="326.4" y="69.6">100nF</text>
<text x="336.6" y="67">R54</text>
<text x="336.6" y="69.6">220k</text>
<text x="122.3" y="73.1">R16</text>
<text x="122.4" y="75.6">10k</text>
<text x="142.7" y="75.9">GND</text>
<text x="172" y="73.4">VREF+</text>
<text x="233.2" y="73.4">PA4</text>
<text x="233.2" y="75.9">PA5</text>
<text x="172" y="83.5">PH0</text>
<text x="172" y="78.4">PDR_ON</text>
<text x="233.2" y="78.4">PA6</text>
<text x="233.2" y="81">PA7</text>
<text x="233.2" y="83.5">PA8</text>
<text x="332" y="79.7">GND</text>
<text x="126.2" y="87.3">GND</text>
<text x="172" y="86.1">PH1</text>
<text x="232" y="88.6">PA10</text>
<text x="233.2" y="86.1">PA9</text>
<text x="172" y="91.1">PG0</text>
<text x="172" y="93.7">PG1</text>
<text x="232" y="91.1">PA11</text>
<text x="232" y="93.7">PA12</text>
<text x="172" y="96.2">PG2</text>
<text x="172" y="98.8">PG3</text>
<text x="172" y="101.3">PG4</text>
<text x="226.5" y="101.3">PA15(JTDI)</text>
<text x="226.6" y="96.2">PA13(JTMS</text>
<text x="226.7" y="98.8">PA14(JTCK</text>
<text x="347.6" y="100">+3.3V</text>
<text x="172" y="103.8">PG5</text>
<text x="172" y="106.4">PG6</text>
<text x="233" y="106.4">PB0</text>
<text x="172" y="108.9">PG7</text>
<text x="172" y="111.5">PG8</text>
<text x="233" y="108.9">PB1</text>
<text x="233" y="111.5">PB2</text>
<text x="172" y="114">PG9</text>
<text x="172" y="116.5">PG10</text>
<text x="172" y="119.1">PG11</text>
<text x="224.6" y="116.5">PB4(NJTRST)</text>
<text x="227.6" y="114">PB3(JTDO</text>
<text x="233" y="119.1">PB5</text>
<text x="328" y="116.8">49.9</text>
<text x="328.3" y="115">R17</text>
<text x="340.9" y="119.1">JCLK/SWCLK</text>
<text x="340.9" y="114">RST</text>
<text x="351.5" y="114.8" transform="rotate(-90 351.5 114.8)">VCC</text>
<text x="172" y="121.6">PG12</text>
<text x="172" y="124.2">PG13</text>
<text x="233" y="121.6">PB6</text>
<text x="233" y="124.2">PB7</text>
<text x="323.9" y="120.4">R18</text>
<text x="332.3" y="120.4">49.9</text>
<text x="340.9" y="121.6">JTMS/SWDIO</text>
<text x="340.9" y="124.2">JTDO/SWO</text>
<text x="362" y="125.4">J5</text>
<text x="172" y="126.7">PG14</text>
<text x="172" y="129.2">PG15</text>
<text x="231.8" y="131.8">PB10</text>
<text x="233" y="126.7">PB8</text>
<text x="233" y="129.2">PB9</text>
<text x="340.9" y="131.8">JRCLK/NC</text>
<text x="340.9" y="126.7">JTDI/NC</text>
<text x="362" y="128">Conn_ST_STDC14</text>
<text x="172" y="134.3">PF0</text>
<text x="172" y="136.9">PF1</text>
<text x="231.8" y="134.3">PB11</text>
<text x="231.8" y="136.9">PB12</text>
<text x="340.9" y="136.9">VCP_RX</text>
<text x="172" y="139.4">PF2</text>
<text x="172" y="141.9">PF3</text>
<text x="231.8" y="139.4">PB13</text>
<text x="231.8" y="141.9">PB14</text>
<text x="340.9" y="139.4">VCP_TX</text>
<text x="351.5" y="140.5" transform="rotate(-90 351.5 140.5)">GND</text>
<text x="354" y="140.5" transform="rotate(-90 354 140.5)">GNDDetect</text>
<text x="172" y="144.5">PF4</text>
<text x="172" y="147">PF5</text>
<text x="172" y="149.6">PF6</text>
<text x="231.8" y="144.5">PB15</text>
<text x="233" y="149.6">PC0</text>
<text x="172" y="152.1">PF7</text>
<text x="172" y="154.6">PF8</text>
<text x="230.8" y="154.6">PC2_C</text>
<text x="233" y="152.1">PC1</text>
<text x="351" y="154.6">GND</text>
<text x="155" y="158.5">R56</text>
<text x="163.5" y="158.5">22</text>
<text x="172" y="157.2">PF9</text>
<text x="172" y="159.7">PF10</text>
<text x="230.8" y="157.2">PC3_C</text>
<text x="233" y="159.7">PC4</text>
<text x="172" y="162.3">PF11</text>
<text x="172" y="164.8">PF12</text>
<text x="172" y="167.3">PF13</text>
<text x="233" y="162.3">PC5</text>
<text x="233" y="164.8">PC6</text>
<text x="233" y="167.3">PC7</text>
<text x="172" y="169.9">PF14</text>
<text x="172" y="172.4">PF15</text>
<text x="233" y="169.9">PC8</text>
<text x="233" y="172.4">PC9</text>
<text x="246.5" y="171.2">R24</text>
<text x="246.5" y="173.7">R25</text>
<text x="246.5" y="168.6">R23</text>
<text x="255" y="171.2">22</text>
<text x="255" y="173.7">22</text>
<text x="255" y="168.6">22</text>
<text x="172" y="177.5">PE0</text>
<text x="231.8" y="175">PC10</text>
<text x="231.8" y="177.5">PC11</text>
<text x="246.5" y="178.8">R27</text>
<text x="246.5" y="176.2">R26</text>
<text x="255" y="178.8">22</text>
<text x="255" y="176.2">22</text>
<text x="172" y="182.6">PE2</text>
<text x="172" y="185.1">PE3</text>
<text x="172" y="180">PE1</text>
<text x="231.8" y="182.6">PC13</text>
<text x="231.8" y="185.1">PC14</text>
<text x="231.8" y="180">PC12</text>
<text x="172" y="187.7">PE4</text>
<text x="172" y="190.2">PE5</text>
<text x="231.8" y="187.7">PC15</text>
<text x="172" y="192.7">PE6</text>
<text x="172" y="195.3">PE7</text>
<text x="172" y="197.8">PE8</text>
<text x="233" y="192.7">PD0</text>
<text x="233" y="195.3">PD1</text>
<text x="233" y="197.8">PD2</text>
<text x="251.2" y="196.6">22</text>
<text x="172" y="200.4">PE9</text>
<text x="172" y="202.9">PE10</text>
<text x="233" y="200.4">PD3</text>
<text x="233" y="202.9">PD4</text>
<text x="172" y="205.4">PE11</text>
<text x="172" y="208">PE12</text>
<text x="233" y="205.4">PD5</text>
<text x="233" y="208">PD6</text>
<text x="172" y="210.5">PE13</text>
<text x="172" y="213.1">PE14</text>
<text x="172" y="215.6">PE15</text>
<text x="233" y="213.1">PD8</text>
<text x="233" y="215.6">PD9</text>
<text x="233" y="210.5">PD7</text>
<text x="172" y="220.7">VCAP</text>
<text x="231.8" y="218.1">PD10</text>
<text x="231.8" y="220.7">PD11</text>
<text x="145.6" y="227.3">C50</text>
<text x="157" y="227.3">C49</text>
<text x="172" y="223.2">VCAP</text>
<text x="231.8" y="223.2">PD12</text>
<text x="231.8" y="225.8">PD13</text>
<text x="144.3" y="230.3">2.2uF</text>
<text x="155.7" y="230.3">2.2uF</text>
<text x="231.8" y="228.3">PD14</text>
<text x="231.8" y="230.8">PD15</text>
<text x="205.4" y="234.4" transform="rotate(-90 205.4 234.4)">VSS</text>
<text x="208" y="234.4" transform="rotate(-90 208 234.4)">VSSA</text>
<text x="209.2" y="238.5">U2</text>
<text x="161.8" y="241">GND</text>
<text x="209.2" y="241">STM32H723ZGTx</text>
<text x="205" y="251.2">GND</text>
</g>
<g font-size="1.3" fill="#0f0f0f">
<text x="246.5" y="35.4">VDDA</text>
<text x="158.7" y="62.1">NRST</text>
<text x="307.3" y="60.8">FUEL_GAUGE</text>
<text x="154.9" y="72.3">VDDA</text>
<text x="244.5" y="87.5">USART_RX</text>
<text x="244.8" y="85">USART_TX</text>
<text x="247.9" y="95.1">SWDIO</text>
<text x="247.6" y="97.7">SWCLK</text>
<text x="326.4" y="112.9">NRST</text>
<text x="316.2" y="118">SWCLK</text>
<text x="316.2" y="120.5">SWDIO</text>
<text x="326.4" y="135.8">USART_TX</text>
<text x="326.4" y="138.3">USART_RX</text>
</g>
<g font-size="1.3" fill="#a90000">
<text x="189.2" y="55.3" transform="rotate(-90 189.2 55.3)">6</text>
<text x="191.7" y="55.9" transform="rotate(-90 191.7 55.9)">17</text>
<text x="194.3" y="55.9" transform="rotate(-90 194.3 55.9)">30</text>
<text x="196.8" y="55.9" transform="rotate(-90 196.8 55.9)">39</text>
<text x="199.4" y="55.9" transform="rotate(-90 199.4 55.9)">52</text>
<text x="201.9" y="55.9" transform="rotate(-90 201.9 55.9)">62</text>
<text x="204.4" y="55.9" transform="rotate(-90 204.4 55.9)">72</text>
<text x="207" y="55.9" transform="rotate(-90 207 55.9)">84</text>
<text x="209.5" y="56.5" transform="rotate(-90 209.5 56.5)">108</text>
<text x="212.1" y="56.5" transform="rotate(-90 212.1 56.5)">121</text>
<text x="214.6" y="56.5" transform="rotate(-90 214.6 56.5)">131</text>
<text x="217.1" y="56.5" transform="rotate(-90 217.1 56.5)">144</text>
<text x="219.7" y="55.9" transform="rotate(-90 219.7 55.9)">95</text>
<text x="222.2" y="55.9" transform="rotate(-90 222.2 55.9)">33</text>
<text x="167.6" y="62.2">25</text>
<text x="238.7" y="62.2">34</text>
<text x="238.7" y="64.7">35</text>
<text x="167" y="67.3">138</text>
<text x="238.7" y="67.3">36</text>
<text x="238.7" y="69.8">37</text>
<text x="167" y="77.4">143</text>
<text x="167.6" y="72.4">32</text>
<text x="238.7" y="72.4">40</text>
<text x="238.7" y="74.9">41</text>
<text x="238.7" y="77.4">42</text>
<text x="167.6" y="82.5">23</text>
<text x="238.1" y="82.5">100</text>
<text x="238.7" y="80">43</text>
<text x="167.6" y="85.1">24</text>
<text x="238.1" y="85.1">101</text>
<text x="238.1" y="87.6">102</text>
<text x="167.6" y="90.1">56</text>
<text x="167.6" y="92.7">57</text>
<text x="167.6" y="95.2">87</text>
<text x="238.1" y="90.1">103</text>
<text x="238.1" y="92.7">104</text>
<text x="238.1" y="95.2">105</text>
<text x="167.6" y="97.8">88</text>
<text x="167.6" y="100.3">89</text>
<text x="238.1" y="97.8">109</text>
<text x="238.1" y="100.3">110</text>
<text x="167.6" y="102.8">90</text>
<text x="167.6" y="105.4">91</text>
<text x="167.6" y="107.9">92</text>
<text x="238.7" y="105.4">46</text>
<text x="238.7" y="107.9">47</text>
<text x="167" y="113">124</text>
<text x="167.6" y="110.5">93</text>
<text x="238.1" y="113">133</text>
<text x="238.7" y="110.5">48</text>
<text x="337.8" y="113">12</text>
<text x="350.5" y="109.9" transform="rotate(-90 350.5 109.9)">3</text>
<text x="167" y="115.5">125</text>
<text x="167" y="118.1">126</text>
<text x="238.1" y="115.5">134</text>
<text x="238.1" y="118.1">135</text>
<text x="338.4" y="118.1">6</text>
<text x="167" y="120.6">127</text>
<text x="167" y="123.2">128</text>
<text x="167" y="125.7">129</text>
<text x="238.1" y="120.6">136</text>
<text x="238.1" y="123.2">137</text>
<text x="238.1" y="125.7">139</text>
<text x="337.8" y="125.7">10</text>
<text x="338.4" y="120.6">4</text>
<text x="338.4" y="123.2">8</text>
<text x="167" y="128.2">132</text>
<text x="238.1" y="128.2">140</text>
<text x="238.7" y="130.8">69</text>
<text x="338.4" y="130.8">9</text>
<text x="167.6" y="133.3">10</text>
<text x="167.6" y="135.9">11</text>
<text x="238.7" y="133.3">70</text>
<text x="238.7" y="135.9">73</text>
<text x="337.8" y="135.9">13</text>
<text x="167.6" y="138.4">12</text>
<text x="167.6" y="140.9">13</text>
<text x="167.6" y="143.5">14</text>
<text x="238.7" y="138.4">74</text>
<text x="238.7" y="140.9">75</text>
<text x="238.7" y="143.5">76</text>
<text x="337.8" y="138.4">14</text>
<text x="350.5" y="142.9" transform="rotate(-90 350.5 142.9)">5</text>
<text x="353" y="143.6" transform="rotate(-90 353 143.6)">11</text>
<text x="167.6" y="146">15</text>
<text x="167.6" y="148.6">18</text>
<text x="238.7" y="148.6">26</text>
<text x="167.6" y="151.1">19</text>
<text x="167.6" y="153.6">20</text>
<text x="238.7" y="151.1">27</text>
<text x="238.7" y="153.6">28</text>
<text x="167.6" y="156.2">21</text>
<text x="167.6" y="158.7">22</text>
<text x="167.6" y="161.3">49</text>
<text x="238.7" y="156.2">29</text>
<text x="238.7" y="158.7">44 FUEL_GAUGE</text>
<text x="238.7" y="161.3">45</text>
<text x="238.7" y="158.7">44</text>
<text x="167.6" y="163.8">50</text>
<text x="167.6" y="166.3">53</text>
<text x="238.7" y="163.8">96</text>
<text x="238.7" y="166.3">97</text>
<text x="167.6" y="168.9">54</text>
<text x="167.6" y="171.4">55</text>
<text x="238.1" y="174">111</text>
<text x="238.7" y="168.9">98</text>
<text x="238.7" y="171.4">99</text>
<text x="167" y="176.5">141</text>
<text x="167" y="179">142</text>
<text x="238.1" y="176.5">112</text>
<text x="238.1" y="179">113</text>
<text x="168.2" y="181.6">1</text>
<text x="168.2" y="184.1">2</text>
<text x="239.3" y="181.6">7</text>
<text x="239.3" y="184.1">8</text>
<text x="168.2" y="186.7">3</text>
<text x="168.2" y="189.2">4</text>
<text x="168.2" y="191.7">5</text>
<text x="238.1" y="191.7">114</text>
<text x="239.3" y="186.7">9</text>
<text x="167.6" y="194.3">58</text>
<text x="167.6" y="196.8">59</text>
<text x="238.1" y="194.3">115</text>
<text x="238.1" y="196.8">116 R28</text>
<text x="167.6" y="199.4">60</text>
<text x="167.6" y="201.9">63</text>
<text x="238.1" y="199.4">117</text>
<text x="238.1" y="201.9">118</text>
<text x="167.6" y="204.4">64</text>
<text x="167.6" y="207">65</text>
<text x="167.6" y="209.5">66</text>
<text x="238.1" y="204.4">119</text>
<text x="238.1" y="207">122</text>
<text x="238.1" y="209.5">123</text>
<text x="167.6" y="212.1">67</text>
<text x="167.6" y="214.6">68</text>
<text x="238.7" y="212.1">77</text>
<text x="238.7" y="214.6">78</text>
<text x="167.6" y="219.7">71</text>
<text x="238.7" y="217.1">79</text>
<text x="238.7" y="219.7">80</text>
<text x="167" y="222.2">106</text>
<text x="238.7" y="222.2">81</text>
<text x="238.7" y="224.8">82</text>
<text x="238.7" y="227.3">85</text>
<text x="238.7" y="229.8">86</text>
<text x="204.4" y="238.8" transform="rotate(-90 204.4 238.8)">16</text>
<text x="207" y="238.8" transform="rotate(-90 207 238.8)">31</text>
</g>
</svg>
